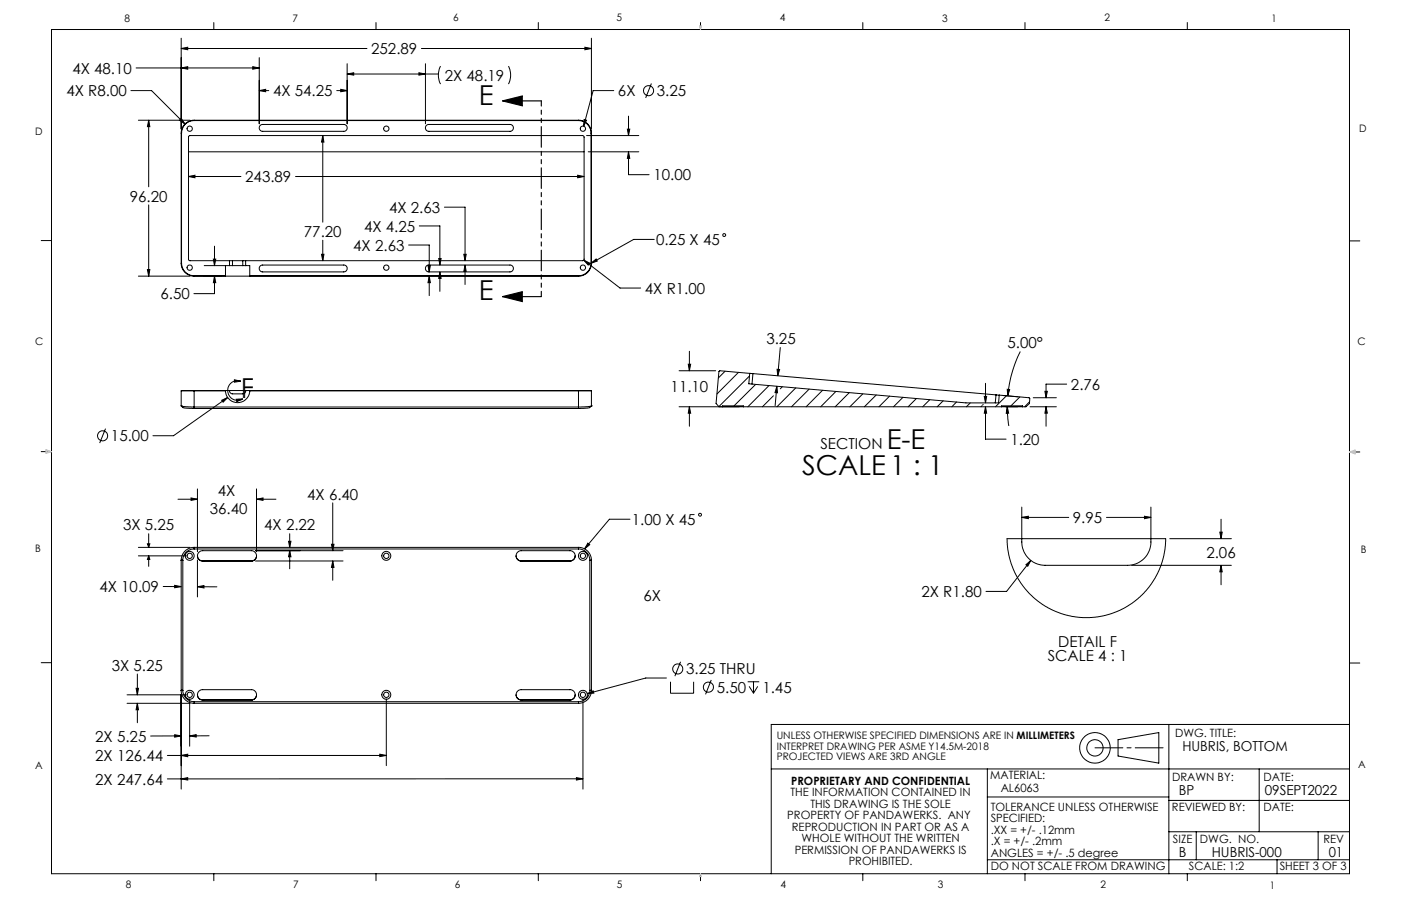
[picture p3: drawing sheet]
<svg xmlns="http://www.w3.org/2000/svg" width="432mm" height="279mm" viewBox="0 0 432 279" stroke-linecap="round" stroke-linejoin="round" font-family="sans-serif">
<g fill="none" stroke="#000" stroke-width=".31">
<path d="M15.9 9.1h400v260.4h-400zM55.8 15l2.1-.4v.7zM55.8 11.8v28M55.8 15h57.3M65.9 6.9v2.2M79.9 17.8v20.4M107 19.6v18.6M115.9 6.9v2.2M129.9 15h52.4M131.1 19.6v18.6M165.9 6.9v2.2M180.3 14.6l2 .4-2 .3z"/>
<path d="M182.3 11.8v28M215.9 6.9v2.2M265.9 6.9v2.2M315.9 6.9v2.2M365.9 6.9v2.2M40.4 27.9h6.3l10.3 10.3M41.9 21h38M42.7 37.1h15.9M45.8 37.1l.4 2h-.8zM45.8 37.1v20.5M55.3 37.1l.6-.6 1.1 1.7zM55.8 21l2.1-.4v.7z"/>
<path d="M59.8 37.2l-1.5 .3-1.1 .7-1 1.6-.2 1.3M59.8 37.1l-1.8 .4a3.8 3.8 0 0 0-2.2 3.6M59.8 37.1h118.5M59.8 37.1v.1M59.8 37.2h118.5M77.9 20.6l2 .4-2 .3zM79.9 27.9l2-.3v.7zM79.9 27.9h2.9M80.2 38.7l.6-.3h25.3l.7 .4 .2 .9-.4 .6-.5 .2h-25.3l-.5-.2-.4-.6zM103.8 27.9h3.2M105 27.6l2 .3-2 .4zM107 22.8l2-.4v.8z"/>
<path d="M107 22.8h28.1M129.1 22.4l2 .4-2 .4zM131.4 38.7l.6-.3h25.3l.7 .4 .2 .9-.3 .6-.6 .2h-25.3l-.5-.2-.4-.6zM135.8 20.4a6.1 6.1 0 0 0 0 5.5M156.7 20.4a6.1 6.1 0 0 1 0 5.5M178.3 37.2l1.5 .3 1.2 .8 1 1.5 .2 1.3M178.3 37.1l1.8 .4a3.8 3.8 0 0 1 2.2 3.6M178.3 37.1v.1M180 36.9l.8 .2-.9 1.8zM189.2 27.9h-6.4l-2.9 11M193.4 39.8h.7l-.4 2zM193.7 35.8v6"/>
<path d="M200.8 25.8l-1.8 4.4M55.8 41.1v40.1M55.8 41.1h.2M56 41.1v40.1M58.1 54.4l2-.4v.8zM58.1 54.4h16.2M58.1 46.8h121.9M91.1 54.4h88.9M99.5 41.8l.3 2h-.7zM99.5 41.8v26.7M178 54l2 .4-2 .4zM180.8 41.8h16.1"/>
<path d="M181.3 46.8h15.6M182.2 41.1v40.1M182.2 41.1h.1M182.3 41.1v40.1M193.7 46.8l.4 2h-.7zM193.7 46.8v7.1h6.4M12.7 74.2h3.2M45.8 63.2v22M65.8 79.9h.7l-.4 2zM66.1 75.9v6M99.1 78.4h.7l-.3 2zM99.5 74.1v6.3"/>
<path d="M125.9 75.6h6.4v8.3M129.2 69.7h6.4v12M135.2 79.7h.8l-.4 2zM137 63.9h6.3v16.5M142.9 78.4h.8l-.4 2zM201.6 73.8h-6.3l-13.1 7.4M415.9 74.3h3.2M42.7 85.2h15.9M45.4 83.1h.8l-.4 2.1zM55.8 81.2l.3 1.4 1.1 1.6 1.2 .7 1.4 .3M55.8 81.2h.2M56 81.2l.2 1.2 .8 1.4 1.4 1 1.4 .3"/>
<path d="M59.8 85.2h9.7M59.8 85.1v.1M59.8 85.1h9.7M62.9 81.9h7.8M66.1 85.2l.4 2h-.7zM66.1 85.2v5.4h-6.3M69.5 85.2h7.5M69.5 85.1v.1M69.5 81.9v3.2M70.7 80.4h-12.2l-.4-.4v-37.8l.3-.4h121.2l.4 .3v37.9l-.2 .4h-104.1M70.7 80.4h.9M70.7 81.9h.9"/>
<path d="M70.7 80.4v1.5M71.6 81.9h3.2M71.6 80.4h3.2M71.6 80.4v1.5M74.8 80.4h.9M74.8 81.9h.9M74.8 80.4v1.5M75.7 81.9h1.3v3.2M75.7 80.4v1.5M77 85.1v.1M77 85.2h101.3M77 85.1h101.3"/>
<path d="M80.2 82l.5-.3h25.5l.6 .5 .2 .8-.4 .6-.6 .3h-25.1l-.6-.3-.4-.6zM131.4 82l.5-.3h25.5l.6 .5 .2 .8-.3 .6-.6 .3h-25.2l-.6-.3-.4-.6zM131.9 81.8h.7l-.3 2.1zM132.3 85.2l.3 2h-.7zM132.3 85.2v6M135.6 83.9l.4 2h-.8zM135.6 83.9v6M143.3 81.7l.4 2h-.8zM143.3 81.7v6M178.3 85.1v.1M179.9 80.2l1.9 .9-.5 .6zM179.9 80.2l11.2 8.6h6.3"/>
<path d="M182.2 81.2l-.2 1.2-.8 1.4-1.5 1-1.4 .3M182.2 81.2h.1M182.2 81.2l1.5-1.3 .4 .6zM182.3 81.2l-.3 1.4-.8 1.3-1.5 1-1.4 .3M72.2 117.1l2 .4-2 .4zM74.2 117.5a3 3 0 0 0-4 3.3 3 3 0 0 0 4.6 2.2M209.3 114.3h11.3M212.1 112.3h.8l-.4 2zM212.5 108.3v6M223.5 114.5l-2.1 2.1M227.6 114.8l-6.6 6.7M231 116l-9.4 9.4"/>
<path d="M231.1 115.1l1 .1M231.1 115.1l-9.2-.8-.3 .2-.9 9.9 .9 1M231.1 115.1l-.3 3.3 66.9 5.8h10.1l.2-2.4M232.1 115.2l74.9 6.6M232.1 115.2l-.3 3.3M232.9 118.6l-6.7 6.6M237 118.9l-6.5 6.5M239.4 119.1l.2 2h-.7zM239.4 119.1l-.5 6M239.5 113.9h.8l-.6 2zM240.5 107.2l-.8 8.7M241.1 119.3l-.6 .6"/>
<path d="M245.3 119.6l-5.8 5.8M303.7 118.2v6M314.5 108.4a38.7 38.7 0 0 0-3.9 13.7M328.8 118.5h-6.4v4.2M12.7 139.3h3.2M32.5 132.2l-1.8 4.4M55.8 125.2a4.3 4.3 0 0 0 3.5 .8h.5M55.8 125.2l3.3 .3h119.9l3.3-.3M55.8 125.2h.1M55.8 120.5h13.7M55.8 120.5v4.7M59.8 120.4l-4 .1"/>
<path d="M59.8 120.4v5.6M59.8 126h118.5M59.8 120.4h118.5M68.3 123.4l1.9-.8-1.4 1.4zM69.5 120.5l.3 1.4 .6 .9 1.3 1.1 1.4 .3 1.4-.2 1.2-.7 .9-1.2 .4-1.6M69.5 120.4v.1M70.2 122.6l-16.7 11.8h-6.4M70.7 120.4v.1a.97 .97 0 0 0 .9 1l3.4-.1a.81 .81 0 0 0 .7-1M72.8 123.1l2-.1-1.8 .9zM77 120.5h105.3M77 120.4v.1M178.3 120.4l4 .1"/>
<path d="M178.3 120.4v5.6M182.3 125.2a4.3 4.3 0 0 1-3.4 .8h-.6M182.3 125.2h.1M182.3 120.5v4.7M209.3 125.4h18.5M212.5 125.4l.4 2h-.8zM212.5 125.4v6M222.7 125.2h6.4v.2h-6.4zM229.1 125.4h79.6M238.4 122.1l-3.4 3.3M249.4 120l-5.5 5.4M253.5 120.4l-5 5"/>
<path d="M257.6 120.7l-4.7 4.7M261.8 121.1l-4.4 4.3M265.9 121.5l-4 3.9M270.1 121.8l-3.7 3.6M274.2 122.2l-3.3 3.2M278.3 122.5l-2.9 2.9M282.4 122.9l-2.5 2.5M286.6 123.3l-2.2 2.1M290.7 123.6l-1.8 1.8M294.8 124l-1.4 1.4M299 124.2l-1.1 1.2M302.6 125.2l-.3 .2"/>
<path d="M303 124.7l-.2 .2M303.4 122.2h.7l-.4 2zM303.7 125.4l.4 2h-.7zM303.7 125.4v10h6.4M307 121.8h1M307 121.8l-.3 2.4M308 121.8l9.2 .9 .2 .2-.1 1.5-1.1 1h-1.1M308.7 125.4h6.4M308.7 125.4v-.2h6.4v.2M309.2 122l4.6 .4M310 125.4h3.6M310.2 122.1l-3.4 3.3"/>
<path d="M310.4 120.1l.8 .1-.6 1.9zM310.4 125.4l.5 2-.8 .1zM310.4 125.4l.5 6M314.3 122.4l-2.7 2.8M317.3 123.9l-1.5 1.5M317.5 125.4h8.1M318.5 122.7h7.1M322.1 120.7h.7l-.4 2zM322.4 125.4l.4 2h-.7zM322.4 125.4v6M415.9 139.4h3.2M54.9 154h6"/>
<path d="M58.9 153.6l2 .4-2 .3zM60.9 150.8v19.3M79.1 154l2-.4v.7zM79.1 150.8v19.3M79.1 154h6M102.6 155.1v14.7M314.9 159.6l2-.4v.7zM314.9 156.4v9.5M314.9 159.6h14.5M341 159.6h13.7M352.7 159.2l2 .4-2 .3zM354.7 156.4v9.5"/>
<path d="M42.7 171.4h14.5M42.7 168.8h15.9M45.4 167.7h.8l-.4 1.1zM45.8 171.4l.4 1.1h-.8zM45.8 164.6v4.2M45.8 171.4v3.3M55.8 172.8v40.1M55.8 172.8h.5M56.3 172.8v40.1M59.8 169.3a3.5 3.5 0 0 0-3.5 3.5M59.8 168.8a4 4 0 0 0-4 4M59.8 168.8h118.5"/>
<path d="M59.8 168.8v.5M59.8 169.3h118.5M60.9 171.4v.2a1.57 1.57 0 0 0 1.6 1.4M60.9 172.7v11.4M62.5 173l-1.2-.4-.4-1.1 .2-1 1.2-.7h15.4l1 .6a1.59 1.59 0 0 1 .2 1.7 1.59 1.59 0 0 1-1.4 .9M62.5 173h.1M62.5 173h15M77.5 173h.1M78.7 169.8h27M78.7 173h27M79.1 171.4l-.4 1-.6 .5-.6 .1M88.9 166.9h.8l-.4 1.9z"/>
<path d="M89.3 169.8l.4 1.9h-.8zM89.3 164.6v4.2M89.3 169.8v5.6M102.2 167.9h.7l-.3 1.9zM102.6 173l.3 2h-.7zM102.6 173v6M159.1 171.4l.1 .8 .4 .4 1.1 .4M160.7 173l-.8-.1-.5-.5a1.59 1.59 0 0 1-.2-1.7 1.59 1.59 0 0 1 1.5-.9l15.4 .1 .9 .6 .2 1.3-.4 .8-1.2 .4M160.7 173h.1M160.7 173h14.9M175.6 173h.1M177.3 171.4l-.1 .2a1.57 1.57 0 0 1-1.6 1.4"/>
<path d="M178.3 169.3a3.5 3.5 0 0 1 3.5 3.5M178.3 168.8a4 4 0 0 1 4 4M178.3 168.8v.5M181.2 167.5l.6 .5-1.6 1.3zM181.8 172.8v40.1M182.3 172.8v40.1M182.3 172.8h-.5M194.2 160.1h-6.4l-7.6 9.2M310.4 166.1h48.9v.9l-.6 4.5-1.4 4.1-2.5 4.5-3.5 4-4.5 3.3-4.3 1.9-4.3 1-4.5 .2-5.1-.8-4.1-1.5-3.9-2.3-3.6-3.1-3-3.9-1.8-3.7-1.2-3.8zM314.9 166.1a7.3 7.3 0 0 0 7.2 8.2h25.4a7.3 7.3 0 0 0 7.2-8.2M316.2 174.2l1.5-1.4-.9 1.8zM317.7 172.8l-7.5 9.6h-6.3"/>
<path d="M348.8 174.3h30.7M360.5 166.1h19M376 164.1h.7l-.4 2zM376.3 174.3l.4 2.1h-.7zM376.3 160.1v6M376.3 174.3v6M50.3 180.9h5.5M53.8 180.5l2 .4-2 .4zM60.9 180.9l2-.3v.7zM60.9 180.9l6 .1M12.7 204.4h3.2M39.2 214.3h18"/>
<path d="M39.2 216.9h19.4M41.9 212.3h.8l-.4 2zM42.3 216.9l.4 2h-.8zM42.3 207.9v6.4M42.3 216.9v6M55.8 212.9a4 4 0 0 0 4 4M55.8 212.9h.5M55.8 214.1v29.2M56.3 212.9a3.5 3.5 0 0 0 3.5 3.5M58.5 215.5v14.6M59.8 216.9h118.5M59.8 216.4v.5"/>
<path d="M59.8 216.4h118.5M60.9 214.3l.5 1.2 1.1 .4M62.5 215.9l-.7-.2a1.57 1.57 0 0 1-.9-1.8 1.57 1.57 0 0 1 1.6-1.2h15.3l.7 .3 .5 .7a1.58 1.58 0 0 1-1.5 2.2M62.5 215.9h.1M62.5 215.9h15M77.5 215.9h.1M79.1 214.3l-.5 1.1-1.1 .5M119.1 215.5v20.6M159.1 214.3l.5 1.2 1.1 .4M160.7 215.9l-.6-.1-.7-.5a1.58 1.58 0 0 1-.2-1.7 1.58 1.58 0 0 1 1.5-.9h15.3l.6 .3a1.57 1.57 0 0 1 .6 1.8 1.57 1.57 0 0 1-1.6 1.1M160.7 215.9h.1M160.7 215.9h14.9"/>
<path d="M175.6 215.9h.1M177.3 214.3l-.6 1.2-1.1 .4M178.3 216.4v.5M179.7 215.5v27.8M181 213.9l1.8-.9 .2 .7zM181.8 212.9a3.6 3.6 0 0 1-3.5 3.5M182.3 212.9a4 4 0 0 1-4 4M182.3 212.9h-.5M205.4 209.1h-6.4l-18 4.8M206.7 210.3v3.5h7.1v-3.5M209.8 204.1l-1.8 4.4M219.2 209.7l-1.7 4.4"/>
<path d="M230.4 210.3h3.6M230.9 211.7l1.3 2.1M232.2 210.3v3.5M233.5 211.7l-1.3 2.1M415.9 204.5h3.2M51.6 233h67.5M53.8 226.6l2 .3-2 .4zM55.8 233l2.1-.4v.8zM55.8 226.9l-9.4 .1M58.5 226.9l2-.3v.7zM64.5 226.9h-6M117.1 232.6l2 .4-2 .3z"/>
<path d="M177.7 239.8l2 .4-2 .4zM237.7 237.1h178.2M304.3 237.1v32.4M344.6 228.1l12.6-2.2v9.4l-12.6-2.1zM360.3 223.4v46.1M388.1 237.1v19.4M415.9 223.4h-178.2v46.1M55.8 240.2l2.1-.4v.8zM179.7 240.2h-128.1M304.3 245.8h56M360.3 256.5h55.6M360.3 246.8h55.6"/>
<path d="M368.7 256.5v8.6M406.3 256.5v8.6M65.9 269.5v2.1M115.9 269.5v2.1M165.9 269.5v2.1M215.9 269.5v2.1M265.9 269.5v2.1M304.3 265.1h111.6M315.9 269.5v2.1M365.9 269.5v2.1M393.6 265.1v4.4"/>
<circle cx="58.5" cy="39.7" r=".81"/>
<circle cx="119.1" cy="39.7" r=".81"/>
<circle cx="179.7" cy="39.7" r=".8"/>
<circle cx="199.9" cy="28" r="1.55"/>
<circle cx="223.2" cy="72.5" r=".44"/>
<circle cx="58.5" cy="82.5" r=".82"/>
<circle cx="119.1" cy="82.5" r=".82"/>
<circle cx="179.7" cy="82.5" r=".81"/>
<circle cx="31.6" cy="134.4" r="1.55"/>
<circle cx="215.8" cy="158.7" r=".45"/>
<circle cx="58.5" cy="171.4" r=".81"/>
<circle cx="58.5" cy="171.4" r="1.38"/>
<circle cx="119.1" cy="171.4" r=".81"/>
<circle cx="119.1" cy="171.4" r="1.38"/>
<circle cx="179.7" cy="171.4" r=".8"/>
<circle cx="179.7" cy="171.4" r="1.37"/>
<circle cx="58.5" cy="214.3" r="1.38"/>
<circle cx="58.5" cy="214.3" r=".82"/>
<circle cx="119.1" cy="214.3" r="1.38"/>
<circle cx="119.1" cy="214.3" r=".82"/>
<circle cx="179.7" cy="214.3" r="1.37"/>
<circle cx="179.7" cy="214.3" r=".81"/>
<circle cx="208.9" cy="206.3" r="1.55"/>
<circle cx="218.3" cy="211.9" r="1.55"/>
<circle cx="337.5" cy="230.6" r="2.52"/>
<circle cx="337.5" cy="230.7" r="4.7"/>
</g>
<path d="M154.9 31.1h11.9M154.9 31.1l6.1-1.5v3zM154.9 91.5h11.9M154.9 91.5l6.1-1.5v3z" fill="none" stroke="#000" stroke-width=".35"/>
<path d="M166.8 31.1v60.4" fill="none" stroke="#000" stroke-width=".35" stroke-dasharray="6.3 1.3 1.3 1.3 1.3 1.3" stroke-dashoffset="4.7"/>
<path d="M337.5 230.6h21" fill="none" stroke="#000" stroke-width=".31" stroke-dasharray="15.2 1.3 1.3 1.3" stroke-dashoffset="6.7"/>
<path d="M215.6 8h.6l-.3 1.1zM215.7 8l.2 1.1M216 8l-.1 1.1M14.2 139.1l1.7 .2M14.2 138.7l1.7 .6-1.7 .5zM15.9 139.3l-1.7 .3M415.9 139.4l1.8-.6v1.2zM415.9 139.4l1.8 .3M417.7 139.2l-1.8 .2M215.9 269.5l.3 .8h-.6z" fill="none" stroke="#c0c0c0" stroke-width=".31"/>
<g fill="#000">
<path d="M154.9 31.1l6.1-1.5v3zM154.9 91.5l6.1-1.5v3z"/>
<path d="M72.2 117.1l2 .4-2 .4zM72.8 123.1l2-.1-1.8 .9z"/>
<path d="M58.9 153.6l2 .4-2 .3zM79.1 154l2-.4v.7zM102.2 167.9h.7l-.3 1.9zM102.6 173l.3 2h-.7zM88.9 166.9h.8l-.4 1.9zM89.3 169.8l.4 1.9h-.8zM53.8 180.5l2 .4-2 .4zM60.9 180.9l2-.3v.7zM53.8 226.6l2 .3-2 .4zM58.5 226.9l2-.3v.7zM55.8 233l2.1-.4v.8zM117.1 232.6l2 .4-2 .3zM55.8 240.2l2.1-.4v.8zM177.7 239.8l2 .4-2 .4zM181 213.9l2-.2-.2-.7zM41.9 212.3h.8l-.4 2zM42.3 216.9l.4 2h-.8zM45.8 171.4l.4 1.1h-.8zM45.4 167.7h.8l-.4 1.1zM68.3 123.4l.5 .6 1.4-1.4zM45.8 37.1l.4 2h-.8zM45.4 83.1h.8l-.4 2.1zM55.8 15l2.1-.4v.7zM180.3 14.6l2 .4-2 .3zM55.3 37.1l1.7 1.1-1.1-1.7zM180 36.9l-.1 2 .9-1.8zM99.5 41.8l.3 2h-.7zM99.1 78.4h.7l-.3 2zM58.1 54.4l2-.4v.8zM178 54l2 .4-2 .4zM65.8 79.9h.7l-.4 2zM66.1 85.2l.4 2h-.7zM79.9 27.9l2-.3v.7zM105 27.6l2 .3-2 .4zM132.3 85.2l.3 2h-.7zM131.9 81.8h.7l-.3 2.1zM135.6 83.9l.4 2h-.8zM135.2 79.7h.8l-.4 2zM143.3 81.7l.4 2h-.8zM142.9 78.4h.8l-.4 2zM55.8 21l2.1-.4v.7zM77.9 20.6l2 .4-2 .3zM107 22.8l2-.4v.8zM129.1 22.4l2 .4-2 .4zM193.4 39.8h.7l-.4 2zM193.7 46.8l.4 2h-.7zM179.9 80.2l1.4 1.5 .5-.6zM310.4 120.1l.8 .1-.6 1.9zM310.4 125.4l.5 2-.8 .1zM303.4 122.2h.7l-.4 2zM303.7 125.4l.4 2h-.7zM239.4 119.1l.2 2h-.7zM239.5 113.9h.8l-.6 2zM212.1 112.3h.8l-.4 2zM212.5 125.4l.4 2h-.8zM322.1 120.7h.7l-.4 2zM322.4 125.4l.4 2h-.7zM376 164.1h.7l-.4 2zM376.3 174.3l.4 2.1h-.7zM352.7 159.2l2 .4-2 .3zM314.9 159.6l2-.4v.7zM316.2 174.2l.6 .4 .9-1.8z"/>
<path d="M181.2 167.5l.6 .5-1.6 1.3zM182.2 81.2l1.5-1.3 .4 .6z"/>
</g>
<g font-size="8.5">
<text x="147.5" y="32.3">E</text>
<text x="147.5" y="92.7">E</text>
<text x="74.3" y="122.8">F</text>
<text x="273.3" y="138.4">E-E</text>
<text x="247.3" y="146.6">SCALE1 : 1</text>
</g>
<g font-size="4.7">
<text x="114.4" y="16.7">252.89</text>
<text x="22.3" y="22.7">4X 48.10</text>
<text x="20.5" y="29.7">4X R8.00</text>
<text x="84.1" y="29.7">4X 54.25</text>
<text x="137.1" y="24.9">2X 48.19</text>
<text x="190.5" y="29.7">6X</text>
<text x="202.5" y="29.7">3.25</text>
<text x="75.6" y="56.2">243.89</text>
<text x="201.4" y="55.6">10.00</text>
<text x="40" y="62.1">96.20</text>
<text x="119.9" y="65.6">4X 2.63</text>
<text x="112.2" y="71.4">4X 4.25</text>
<text x="93.7" y="73">77.20</text>
<text x="108.9" y="77.3">4X 2.63</text>
<text x="202.2" y="75.6">0.25 X 45</text>
<text x="49.4" y="92.3">6.50</text>
<text x="198.8" y="90.6">4X R1.00</text>
<text x="236.2" y="106.2">3.25</text>
<text x="310.5" y="107.4">5.00°</text>
<text x="206.7" y="121">11.10</text>
<text x="330.1" y="120.2">2.76</text>
<text x="34.2" y="136.1">15.00</text>
<text x="311.4" y="137.2">1.20</text>
<text x="252.9" y="138.4">SECTION</text>
<text x="67.1" y="152.9">4X</text>
<text x="94.7" y="154.1">4X 6.40</text>
<text x="64.7" y="158.5">36.40</text>
<text x="194.7" y="161.8">1.00 X 45</text>
<text x="330.7" y="161.3">9.95</text>
<text x="37.9" y="163.6">3X 5.25</text>
<text x="81.4" y="163.6">4X 2.22</text>
<text x="371.8" y="172.1">2.06</text>
<text x="30.6" y="182.5">4X 10.09</text>
<text x="198.4" y="185.4">6X</text>
<text x="284" y="184.1">2X R1.80</text>
<text x="322.9" y="203.9">SCALE 4 : 1</text>
<text x="326.1" y="199.4">DETAIL F</text>
<text x="34.5" y="206.8">3X 5.25</text>
<text x="211.5" y="208">3.25 THRU</text>
<text x="220.9" y="213.6">5.50</text>
<text x="235" y="213.6">1.45</text>
<text x="29.4" y="228.8">2X 5.25</text>
<text x="29.4" y="234.7">2X 126.44</text>
<text x="29.4" y="242">2X 247.64</text>
</g>
<g font-size="4.2">
<text x="364.4" y="231.5">HUBRIS, BOTTOM</text>
<text x="363.3" y="245.2">BP</text>
<text x="389.8" y="245.2">09SEPT2022</text>
<text x="363.3" y="264.2">B</text>
<text x="373.5" y="264.2">HUBRIS-000</text>
<text x="409.5" y="264.2">01</text>
</g>
<g font-size="3.5">
<text x="362.2" y="227.2">DWG. TITLE:</text>
<text x="243.7" y="245.6">THE INFORMATION CONTAINED IN</text>
<text x="243.9" y="242.1">PROPRIETARY AND CONFIDENTIAL</text>
<text x="305.2" y="240.2">MATERIAL:</text>
<text x="308.4" y="244.4">AL6063</text>
<text x="361.3" y="240.8">DRAWN BY:</text>
<text x="389.4" y="240.8">DATE:</text>
<text x="249.8" y="249.1">THIS DRAWING IS THE SOLE</text>
<text x="305.3" y="250">TOLERANCE UNLESS OTHERWISE</text>
<text x="361.2" y="250.2">REVIEWED BY:</text>
<text x="389.4" y="250">DATE:</text>
<text x="242.6" y="252.6">PROPERTY OF PANDAWERKS. ANY</text>
<text x="244.1" y="256.2">REPRODUCTION IN PART OR AS A</text>
<text x="305.3" y="253.6">SPECIFIED:</text>
<text x="305.3" y="257.1">.XX = +/- .12mm</text>
<text x="244.9" y="263.2">PERMISSION OF PANDAWERKS IS</text>
<text x="247" y="259.7">WHOLE WITHOUT THE WRITTEN</text>
<text x="305.3" y="260.6">.X = +/- .2mm</text>
<text x="361.5" y="260">SIZE</text>
<text x="369.8" y="260">DWG. NO.</text>
<text x="407.9" y="260">REV</text>
<text x="261.6" y="266.8">PROHIBITED.</text>
<text x="305.3" y="264.2">ANGLES = +/- .5 degree</text>
<text x="305.4" y="268.3">DO NOT SCALE FROM DRAWING</text>
<text x="366.4" y="268.3">SCALE: 1:2</text>
<text x="394.4" y="268.3">SHEET 3 OF 3</text>
</g>
<g font-size="3.2">
<text x="38.3" y="6.7">8</text>
<text x="90.2" y="6.7">7</text>
<text x="139.7" y="6.5">6</text>
<text x="190" y="6.5">5</text>
<text x="240.4" y="6.5">4</text>
<text x="290.4" y="6.7">3</text>
<text x="340.4" y="6.5">2</text>
<text x="391.9" y="6.7">1</text>
<text x="10.9" y="41.6">D</text>
<text x="418.9" y="40.7">D</text>
<text x="10.9" y="106.3">C</text>
<text x="418.4" y="106.4">C</text>
<text x="10.8" y="170.2">B</text>
<text x="419.4" y="170.6">B</text>
<text x="239.4" y="228">UNLESS OTHERWISE SPECIFIED DIMENSIONS ARE IN MILLIMETERS</text>
<text x="239.4" y="231.1">INTERPRET DRAWING PER ASME Y14.5M-2018</text>
<text x="10.8" y="237.2">A</text>
<text x="239.4" y="234.3">PROJECTED VIEWS ARE 3RD ANGLE</text>
<text x="418.6" y="236.8">A</text>
<text x="38.8" y="273.8">8</text>
<text x="90.4" y="273.8">7</text>
<text x="140.2" y="273.8">6</text>
<text x="190.1" y="273.9">5</text>
<text x="240.5" y="273.8">4</text>
<text x="289" y="273.9">3</text>
<text x="339.1" y="273.8">2</text>
<text x="391.4" y="274.1">1</text>
</g>
</svg>
